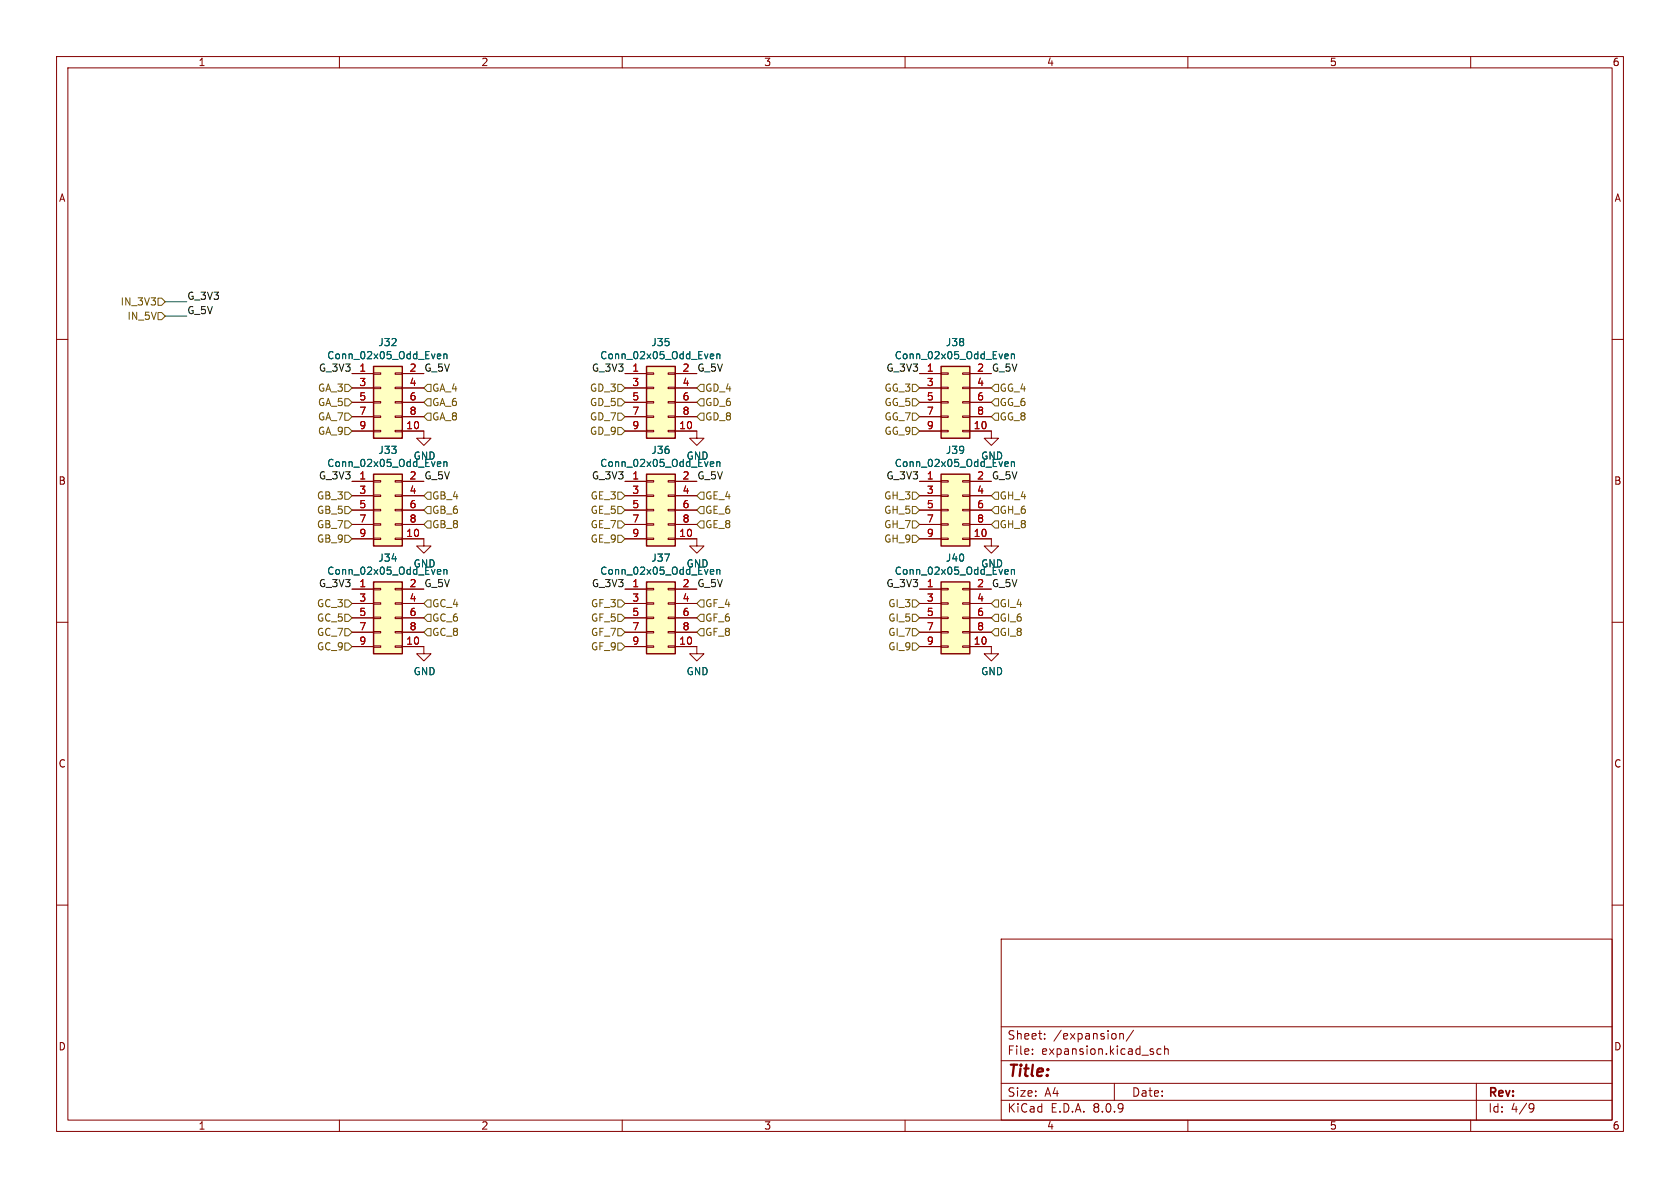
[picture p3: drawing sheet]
<svg xmlns="http://www.w3.org/2000/svg" width="297mm" height="210mm" viewBox="0 0 297 210" stroke-linecap="round" stroke-linejoin="round" font-family="sans-serif">
<g fill="none" stroke="#840000" stroke-width=".18">
<path d="M10 10h277v190h-277zM12 12h273v186h-273zM60 10v2M110 10v2M160 10v2M210 10v2M260 10v2M10 60h2M285 60h2M10 110h2M285 110h2M10 160h2"/>
<path d="M177 166h108v32h-108zM285 160h2M60 198v2M110 198v2M160 198v2M177 194.5h108M177 191.5h108M177 187.5h108M177 181.5h108M182.5 186.3v.1M182.5 185.5v.1M184.7 183.6v.1"/>
<path d="M184.7 182.8v.1M197 191.5v3M198 182.7v1M198 182.8l.2-.1 .3 .1 .1 .9M200.4 182.1l-1.3 2M205.2 185.5l-.4-.1-.3 .3v.4l.2 .2h.5M205.9 185.5l.2-.1 .4 .1v.9M205.9 184.9v1.5M210 198v2M260 198v2M261 191.5v6.5M270.6 195.1l.5 .1a.99 .99 0 0 1-.4 1.4h-.2"/>
<path d="M271.2 195.7l-.3 .3h-.3"/>
</g>
<path d="M166.4 83.8h5v12.7h-5z" fill="#ffffc2"/>
<g fill="none" stroke="#840000" stroke-width=".18">
<path d="M162.6 85.1h3.8M162.6 95.3h3.8M162.6 87.6h3.8M162.6 90.2h3.8M162.6 92.7h3.8M166.4 95.1h1.2v.3h-1.2zM166.4 92.6h1.2v.2h-1.2zM166.4 90h1.2v.3h-1.2zM166.4 87.5h1.2v.3h-1.2zM166.4 85h1.2v.2h-1.2zM170.2 95.1h1.2v.3h-1.2zM170.2 92.6h1.2v.2h-1.2z"/>
<path d="M170.2 90h1.2v.3h-1.2zM170.2 87.5h1.2v.3h-1.2zM170.2 85h1.2v.2h-1.2zM171.4 85.1h3.9M171.4 95.3h3.9M171.4 87.6h3.9M171.4 90.2h3.9M171.4 92.7h3.9"/>
</g>
<path d="M166.4 83.8h5v12.7h-5z" fill="none" stroke="#840000" stroke-width=".25"/>
<path d="M177.8 81.6l.4 .1 .1 .2-.7 .1M178.2 82.4l-.4 .1M178.8 81.7l.2-.1 .3 .1v.8M178.8 81.6v.9" fill="none" stroke="#006464" stroke-width=".18"/>
<path d="M114.3 64.8h5.1v12.7h-5.1z" fill="#ffffc2"/>
<g fill="none" stroke="#840000" stroke-width=".18">
<path d="M110.5 66h3.8M110.5 76.2h3.8M110.5 68.6h3.8M110.5 71.1h3.8M110.5 73.7h3.8M114.3 76.1h1.3v.2h-1.3zM114.3 73.5h1.3v.3h-1.3zM114.3 71h1.3v.2h-1.3zM114.3 68.5h1.3v.2h-1.3zM114.3 65.9h1.3v.3h-1.3zM118.1 76.1h1.3v.2h-1.3zM118.1 73.5h1.3v.3h-1.3z"/>
<path d="M118.1 71h1.3v.2h-1.3zM118.1 68.5h1.3v.2h-1.3zM118.1 65.9h1.3v.3h-1.3zM119.4 66h3.8M119.4 76.2h3.8M119.4 68.6h3.8M119.4 71.1h3.8M119.4 73.7h3.8M74.9 95.3v1.2h1.3l-1.3 1.3-1.2-1.3h1.2M123.2 95.3v1.2h1.3l-1.3 1.3-1.3-1.3h1.3"/>
</g>
<path d="M114.3 64.8h5.1v12.7h-5.1z" fill="none" stroke="#840000" stroke-width=".25"/>
<path d="M125.8 62.6h.3l.1 .3-.6 .1M126.1 63.4h-.3M126.7 62.7l.2-.1h.3l.1 .8M126.7 62.6v.8" fill="none" stroke="#006464" stroke-width=".18"/>
<path d="M114.3 102.9h5.1v12.7h-5.1z" fill="#ffffc2"/>
<g fill="none" stroke="#840000" stroke-width=".18">
<path d="M110.5 104.1h3.8M110.5 114.3h3.8M110.5 106.7h3.8M110.5 109.2h3.8M110.5 111.8h3.8M114.3 114.2h1.3v.2h-1.3zM114.3 111.6h1.3v.3h-1.3zM114.3 109.1h1.3v.2h-1.3zM114.3 106.6h1.3v.2h-1.3zM114.3 104h1.3v.3h-1.3zM118.1 114.2h1.3v.2h-1.3zM118.1 111.6h1.3v.3h-1.3z"/>
<path d="M118.1 109.1h1.3v.2h-1.3zM118.1 106.6h1.3v.2h-1.3zM118.1 104h1.3v.3h-1.3zM119.4 114.3h3.8v1.3h1.3l-1.3 1.2-1.3-1.2h1.3M119.4 104.1h3.8M119.4 106.7h3.8M119.4 109.2h3.8M119.4 111.8h3.8"/>
</g>
<path d="M114.3 102.9h5.1v12.7h-5.1z" fill="none" stroke="#840000" stroke-width=".25"/>
<path d="M125.8 100.7h.3l.1 .3-.6 .1M126.1 101.5h-.3M126.7 100.8l.2-.1h.3l.1 .8M126.7 100.7v.8" fill="none" stroke="#006464" stroke-width=".18"/>
<path d="M114.3 83.8h5.1v12.7h-5.1z" fill="#ffffc2"/>
<g fill="none" stroke="#840000" stroke-width=".18">
<path d="M110.5 85.1h3.8M110.5 95.3h3.8M110.5 87.6h3.8M110.5 90.2h3.8M110.5 92.7h3.8M114.3 95.1h1.3v.3h-1.3zM114.3 92.6h1.3v.2h-1.3zM114.3 90h1.3v.3h-1.3zM114.3 87.5h1.3v.3h-1.3zM114.3 85h1.3v.2h-1.3zM118.1 95.1h1.3v.3h-1.3zM118.1 92.6h1.3v.2h-1.3z"/>
<path d="M118.1 90h1.3v.3h-1.3zM118.1 87.5h1.3v.3h-1.3zM118.1 85h1.3v.2h-1.3zM119.4 85.1h3.8M119.4 95.3h3.8M119.4 87.6h3.8M119.4 90.2h3.8M119.4 92.7h3.8M74.9 114.3v1.3h1.3l-1.3 1.2-1.2-1.2h1.2"/>
</g>
<path d="M114.3 83.8h5.1v12.7h-5.1z" fill="none" stroke="#840000" stroke-width=".25"/>
<path d="M125.8 81.6l.3 .1 .1 .2-.6 .1M126.1 82.4l-.3 .1M126.7 81.7l.2-.1 .3 .1 .1 .8M126.7 81.6v.9" fill="none" stroke="#006464" stroke-width=".18"/>
<path d="M66 102.9h5.1v12.7h-5.1z" fill="#ffffc2"/>
<g fill="none" stroke="#840000" stroke-width=".18">
<path d="M123.2 76.2v1.3h1.3l-1.3 1.2-1.3-1.2h1.3M62.2 104.1h3.8M62.2 114.3h3.8M62.2 106.7h3.8M62.2 109.2h3.8M62.2 111.8h3.8M66 114.2h1.3v.2h-1.3zM66 111.6h1.3v.3h-1.3zM66 109.1h1.3v.2h-1.3zM66 106.6h1.3v.2h-1.3zM66 104h1.3v.3h-1.3zM69.8 114.2h1.3v.2h-1.3z"/>
<path d="M69.8 111.6h1.3v.3h-1.3zM69.8 109.1h1.3v.2h-1.3zM69.8 106.6h1.3v.2h-1.3zM69.8 104h1.3v.3h-1.3zM71.1 104.1h3.8M71.1 114.3h3.8M71.1 106.7h3.8M71.1 109.2h3.8M71.1 111.8h3.8"/>
</g>
<path d="M66 102.9h5.1v12.7h-5.1z" fill="none" stroke="#840000" stroke-width=".25"/>
<path d="M77.5 100.7h.4v.3l-.6 .1M77.9 101.5h-.4M78.5 100.8l.1-.1h.4v.8M78.5 100.7v.8" fill="none" stroke="#006464" stroke-width=".18"/>
<path d="M66 83.8h5.1v12.7h-5.1z" fill="#ffffc2"/>
<g fill="none" stroke="#840000" stroke-width=".18">
<path d="M74.9 76.2v1.3h1.3l-1.3 1.2-1.2-1.2h1.2M62.2 85.1h3.8M62.2 95.3h3.8M62.2 87.6h3.8M62.2 90.2h3.8M62.2 92.7h3.8M66 95.1h1.3v.3h-1.3zM66 92.6h1.3v.2h-1.3zM66 90h1.3v.3h-1.3zM66 87.5h1.3v.3h-1.3zM66 85h1.3v.2h-1.3zM69.8 95.1h1.3v.3h-1.3z"/>
<path d="M69.8 92.6h1.3v.2h-1.3zM69.8 90h1.3v.3h-1.3zM69.8 87.5h1.3v.3h-1.3zM69.8 85h1.3v.2h-1.3zM71.1 85.1h3.8M71.1 95.3h3.8M71.1 87.6h3.8M71.1 90.2h3.8M71.1 92.7h3.8"/>
</g>
<path d="M66 83.8h5.1v12.7h-5.1z" fill="none" stroke="#840000" stroke-width=".25"/>
<path d="M77.5 81.6l.4 .1v.2l-.6 .1M77.9 82.4l-.4 .1M78.5 81.7l.1-.1 .4 .1v.8M78.5 81.6v.9" fill="none" stroke="#006464" stroke-width=".18"/>
<path d="M166.4 64.8h5v12.7h-5z" fill="#ffffc2"/>
<g fill="none" stroke="#840000" stroke-width=".18">
<path d="M162.6 66h3.8M162.6 76.2h3.8M162.6 68.6h3.8M162.6 71.1h3.8M162.6 73.7h3.8M166.4 76.1h1.2v.2h-1.2zM166.4 73.5h1.2v.3h-1.2zM166.4 71h1.2v.2h-1.2zM166.4 68.5h1.2v.2h-1.2zM166.4 65.9h1.2v.3h-1.2zM170.2 76.1h1.2v.2h-1.2zM170.2 73.5h1.2v.3h-1.2z"/>
<path d="M170.2 71h1.2v.2h-1.2zM170.2 68.5h1.2v.2h-1.2zM170.2 65.9h1.2v.3h-1.2zM171.4 66h3.9M171.4 76.2h3.9M171.4 68.6h3.9M171.4 71.1h3.9M171.4 73.7h3.9"/>
</g>
<path d="M166.4 64.8h5v12.7h-5z" fill="none" stroke="#840000" stroke-width=".25"/>
<path d="M177.8 62.6h.4l.1 .3-.7 .1M178.2 63.4h-.4M178.8 62.7l.2-.1h.3v.8M178.8 62.6v.8" fill="none" stroke="#006464" stroke-width=".18"/>
<path d="M166.4 102.9h5v12.7h-5z" fill="#ffffc2"/>
<g fill="none" stroke="#840000" stroke-width=".18">
<path d="M175.3 76.2v1.3h1.2l-1.2 1.2-1.3-1.2h1.3M175.3 95.3v1.2h1.2l-1.2 1.3-1.3-1.3h1.3M162.6 104.1h3.8M162.6 114.3h3.8M162.6 106.7h3.8M162.6 109.2h3.8M162.6 111.8h3.8M166.4 114.2h1.2v.2h-1.2zM166.4 111.6h1.2v.3h-1.2zM166.4 109.1h1.2v.2h-1.2zM166.4 106.6h1.2v.2h-1.2zM166.4 104h1.2v.3h-1.2z"/>
<path d="M170.2 114.2h1.2v.2h-1.2zM170.2 111.6h1.2v.3h-1.2zM170.2 109.1h1.2v.2h-1.2zM170.2 106.6h1.2v.2h-1.2zM170.2 104h1.2v.3h-1.2zM171.4 114.3h3.9v1.3h1.2l-1.2 1.2-1.3-1.2h1.3M171.4 104.1h3.9M171.4 106.7h3.9M171.4 109.2h3.9M171.4 111.8h3.9"/>
</g>
<path d="M166.4 102.9h5v12.7h-5z" fill="none" stroke="#840000" stroke-width=".25"/>
<path d="M177.8 100.7h.4l.1 .3-.7 .1M178.2 101.5h-.4M178.8 100.8l.2-.1h.3v.8M178.8 100.7v.8" fill="none" stroke="#006464" stroke-width=".18"/>
<path d="M66 64.8h5.1v12.7h-5.1z" fill="#ffffc2"/>
<g fill="none" stroke="#840000" stroke-width=".18">
<path d="M62.2 66h3.8M62.2 76.2h3.8M62.2 68.6h3.8M62.2 71.1h3.8M62.2 73.7h3.8M66 76.1h1.3v.2h-1.3zM66 73.5h1.3v.3h-1.3zM66 71h1.3v.2h-1.3zM66 68.5h1.3v.2h-1.3zM66 65.9h1.3v.3h-1.3zM69.8 76.1h1.3v.2h-1.3zM69.8 73.5h1.3v.3h-1.3z"/>
<path d="M69.8 71h1.3v.2h-1.3zM69.8 68.5h1.3v.2h-1.3zM69.8 65.9h1.3v.3h-1.3zM71.1 66h3.8M71.1 76.2h3.8M71.1 68.6h3.8M71.1 71.1h3.8M71.1 73.7h3.8M110.5 66h3.8M110.5 76.2h3.8M110.5 68.6h3.8M110.5 71.1h3.8"/>
<path d="M110.5 73.7h3.8M119.4 66h3.8M119.4 76.2h3.8M119.4 68.6h3.8M119.4 71.1h3.8M119.4 73.7h3.8M162.6 66h3.8M162.6 76.2h3.8M162.6 68.6h3.8M162.6 71.1h3.8M162.6 73.7h3.8M171.4 66h3.9"/>
<path d="M171.4 76.2h3.9M171.4 68.6h3.9M171.4 71.1h3.9M171.4 73.7h3.9M62.2 85.1h3.8M62.2 95.3h3.8M62.2 87.6h3.8M62.2 90.2h3.8M62.2 92.7h3.8M71.1 85.1h3.8M71.1 95.3h3.8M71.1 87.6h3.8"/>
<path d="M71.1 90.2h3.8M71.1 92.7h3.8M110.5 85.1h3.8M110.5 95.3h3.8M110.5 87.6h3.8M110.5 90.2h3.8M110.5 92.7h3.8M119.4 85.1h3.8M119.4 95.3h3.8M119.4 87.6h3.8M119.4 90.2h3.8M119.4 92.7h3.8"/>
<path d="M162.6 85.1h3.8M162.6 95.3h3.8M162.6 87.6h3.8M162.6 90.2h3.8M162.6 92.7h3.8M171.4 85.1h3.9M171.4 95.3h3.9M171.4 87.6h3.9M171.4 90.2h3.9M171.4 92.7h3.9M62.2 104.1h3.8M62.2 114.3h3.8"/>
<path d="M62.2 106.7h3.8M62.2 109.2h3.8M62.2 111.8h3.8M71.1 104.1h3.8M71.1 114.3h3.8M71.1 106.7h3.8M71.1 109.2h3.8M71.1 111.8h3.8M110.5 104.1h3.8M110.5 114.3h3.8M110.5 106.7h3.8M110.5 109.2h3.8"/>
<path d="M110.5 111.8h3.8M119.4 104.1h3.8M119.4 114.3h3.8M119.4 106.7h3.8M119.4 109.2h3.8M119.4 111.8h3.8M162.6 104.1h3.8M162.6 114.3h3.8M162.6 106.7h3.8M162.6 109.2h3.8M162.6 111.8h3.8M171.4 104.1h3.9"/>
<path d="M171.4 114.3h3.9M171.4 106.7h3.9M171.4 109.2h3.9M171.4 111.8h3.9"/>
</g>
<path d="M66 64.8h5.1v12.7h-5.1z" fill="none" stroke="#840000" stroke-width=".25"/>
<g fill="none" stroke="#006464" stroke-width=".18">
<path d="M77.5 62.6h.4v.3l-.6 .1M77.9 63.4h-.4M78.5 62.7l.1-.1h.4v.8M78.5 62.6v.8M125.8 62.6h.3l.1 .3-.6 .1M126.1 63.4h-.3M126.7 62.7l.2-.1h.3l.1 .8M126.7 62.6v.8M177.8 62.6h.4l.1 .3-.7 .1M178.2 63.4h-.4M178.8 62.7l.2-.1h.3v.8M178.8 62.6v.8"/>
<path d="M77.5 81.6l.4 .1v.2l-.6 .1M77.9 82.4l-.4 .1M78.5 81.6v.9M78.5 81.7l.1-.1 .4 .1v.8M125.8 81.6l.3 .1 .1 .2-.6 .1M126.1 82.4l-.3 .1M126.7 81.7l.2-.1 .3 .1 .1 .8M126.7 81.6v.9M177.8 81.6l.4 .1 .1 .2-.7 .1M178.2 82.4l-.4 .1M178.8 81.7l.2-.1 .3 .1v.8M178.8 81.6v.9"/>
<path d="M77.5 100.7h.4v.3l-.6 .1M77.9 101.5h-.4M78.5 100.7v.8M78.5 100.8l.1-.1h.4v.8M125.8 100.7h.3l.1 .3-.6 .1M126.1 101.5h-.3M126.7 100.8l.2-.1h.3l.1 .8M126.7 100.7v.8M177.8 100.7h.4l.1 .3-.7 .1M178.2 101.5h-.4M178.8 100.8l.2-.1h.3v.8M178.8 100.7v.8"/>
</g>
<g fill="none" stroke="#725600" stroke-width=".18">
<path d="M27.9 55.2h.7l.6 .7-.6 .6h-.7zM27.9 52.7h.7l.6 .6-.6 .7h-.7zM61 75.6h.6l.6 .6-.6 .6h-.6zM61 67.9h.6l.6 .7-.6 .6h-.6zM61 73h.6l.6 .7-.6 .6h-.6zM61 70.5h.6l.6 .6-.6 .7h-.6zM75.6 73h.6v1.3h-.6l-.7-.6zM75.6 70.5h.6v1.3h-.6l-.7-.7zM75.6 67.9h.6v1.3h-.6l-.7-.6zM109.2 67.9h.7l.6 .7-.6 .6h-.7zM109.2 73h.7l.6 .7-.6 .6h-.7zM109.2 70.5h.7l.6 .6-.6 .7h-.7z"/>
<path d="M109.2 75.6h.7l.6 .6-.6 .6h-.7zM123.8 70.5h.7v1.3h-.7l-.6-.7zM123.8 73h.7v1.3h-.7l-.6-.6zM123.8 67.9h.7v1.3h-.7l-.6-.6zM161.3 75.6h.6l.7 .6-.7 .6h-.6zM161.3 73h.6l.7 .7-.7 .6h-.6zM161.3 67.9h.6l.7 .7-.7 .6h-.6zM161.3 70.5h.6l.7 .6-.7 .7h-.6zM175.3 73.7l.6-.7h.6v1.3h-.6zM175.3 71.1l.6-.6h.6v1.3h-.6zM175.3 68.6l.6-.7h.6v1.3h-.6zM61 89.5h.6l.6 .7-.6 .6h-.6z"/>
<path d="M61 87h.6l.6 .6-.6 .7h-.6zM61 92.1h.6l.6 .6-.6 .6h-.6zM61 94.6h.6l.6 .7-.6 .6h-.6zM75.6 92.1h.6v1.2h-.6l-.7-.6zM75.6 87h.6v1.3h-.6l-.7-.7zM75.6 89.5h.6v1.3h-.6l-.7-.6zM109.2 92.1h.7l.6 .6-.6 .6h-.7zM109.2 94.6h.7l.6 .7-.6 .6h-.7zM109.2 89.5h.7l.6 .7-.6 .6h-.7zM109.2 87h.7l.6 .6-.6 .7h-.7zM123.8 87h.7v1.3h-.7l-.6-.7zM123.8 92.1h.7v1.2h-.7l-.6-.6z"/>
<path d="M123.8 89.5h.7v1.3h-.7l-.6-.6zM161.3 89.5h.6l.7 .7-.7 .6h-.6zM161.3 92.1h.6l.7 .6-.7 .6h-.6zM161.3 87h.6l.7 .6-.7 .7h-.6zM161.3 94.6h.6l.7 .7-.7 .6h-.6zM175.3 90.2l.6-.7h.6v1.3h-.6zM175.9 92.1h.6v1.2h-.6l-.6-.6zM175.9 87h.6v1.3h-.6l-.6-.7zM61 106h.6l.6 .7-.6 .6h-.6zM61 113.7h.6l.6 .6-.6 .6h-.6zM61 108.6h.6l.6 .6-.6 .7h-.6zM61 111.1h.6l.6 .7-.6 .6h-.6z"/>
<path d="M75.6 108.6h.6v1.3h-.6l-.7-.7zM75.6 111.1h.6v1.3h-.6l-.7-.6zM75.6 106h.6v1.3h-.6l-.7-.6zM109.2 113.7h.7l.6 .6-.6 .6h-.7zM109.2 106h.7l.6 .7-.6 .6h-.7zM109.2 108.6h.7l.6 .6-.6 .7h-.7zM109.2 111.1h.7l.6 .7-.6 .6h-.7zM123.8 106h.7v1.3h-.7l-.6-.6zM123.8 111.1h.7v1.3h-.7l-.6-.6zM123.8 108.6h.7v1.3h-.7l-.6-.7zM161.3 108.6h.6l.7 .6-.7 .7h-.6zM161.3 106h.6l.7 .7-.7 .6h-.6z"/>
<path d="M161.3 111.1h.6l.7 .7-.7 .6h-.6zM161.3 113.7h.6l.7 .6-.7 .6h-.6zM175.3 106.7l.6-.7h.6v1.3h-.6zM175.9 108.6h.6v1.3h-.6l-.6-.7zM175.9 111.1h.6v1.3h-.6l-.6-.6z"/>
</g>
<path d="M29.2 55.9h3.8M29.2 53.3h3.8" fill="none" stroke="#009600" stroke-width=".18"/>
<text font-size="2.8" fill="#840000" x="178" y="190.9">Title:</text>
<g font-size="2.1" fill="#840000">
<text x="178" y="184">Sheet:</text>
<text x="186.2" y="184">/expansion/</text>
<text x="178" y="186.7">File:</text>
<text x="184.1" y="186.7">expansion.kicad_sch</text>
<text x="178" y="196.9">KiCad</text>
<text x="178" y="194.1">Size:</text>
<text x="184.7" y="194.1">A4</text>
<text x="185.7" y="196.9">E.D.A.</text>
<text x="193.3" y="196.9">8.0.9</text>
<text x="200" y="194.1">Date:</text>
<text x="263" y="194.3">Rev:</text>
<text x="263" y="196.9">Id:</text>
<text x="267.1" y="196.9">4/9</text>
</g>
<g font-size="1.8" fill="#840000">
<text x="35" y="11.9">1</text>
<text x="85" y="11.9">2</text>
<text x="135" y="11.9">3</text>
<text x="185" y="11.9">4</text>
<text x="235" y="11.9">5</text>
<text x="285" y="11.9">6</text>
<text x="10.3" y="35.9">A</text>
<text x="285.3" y="35.9">A</text>
<text x="10.3" y="85.9">B</text>
<text x="285.3" y="85.9">B</text>
<text x="10.3" y="135.9">C</text>
<text x="285.3" y="135.9">C</text>
<text x="10.3" y="185.9">D</text>
<text x="285.3" y="185.9">D</text>
<text x="35" y="199.9">1</text>
<text x="85" y="199.9">2</text>
<text x="135" y="199.9">3</text>
<text x="185" y="199.9">4</text>
<text x="235" y="199.9">5</text>
<text x="285" y="199.9">6</text>
</g>
<g font-size="1.8" fill="#0f0f0f">
<text x="33" y="53.1">G_3V3</text>
<text x="33" y="55.6">G_5V</text>
<text x="56.3" y="65.8">G_3V3</text>
<text x="74.9" y="65.8">G_5V</text>
<text x="104.5" y="65.8">G_3V3</text>
<text x="123.2" y="65.8">G_5V</text>
<text x="156.6" y="65.8">G_3V3</text>
<text x="175.3" y="65.8">G_5V</text>
<text x="56.3" y="84.8">G_3V3</text>
<text x="74.9" y="84.8">G_5V</text>
<text x="104.5" y="84.8">G_3V3</text>
<text x="123.2" y="84.8">G_5V</text>
<text x="156.6" y="84.8">G_3V3</text>
<text x="175.3" y="84.8">G_5V</text>
<text x="56.3" y="103.9">G_3V3</text>
<text x="74.9" y="103.9">G_5V</text>
<text x="104.5" y="103.9">G_3V3</text>
<text x="123.2" y="103.9">G_5V</text>
<text x="156.6" y="103.9">G_3V3</text>
<text x="175.3" y="103.9">G_5V</text>
</g>
<g font-size="1.8" fill="#725600">
<text x="21.2" y="54.2">IN_3V3</text>
<text x="22.4" y="56.7">IN_5V</text>
<text x="56.1" y="69.4">GA_3</text>
<text x="56.1" y="72">GA_5</text>
<text x="76.3" y="72">GA_6</text>
<text x="76.3" y="69.4">GA_4</text>
<text x="104.2" y="69.4">GD_3</text>
<text x="104.2" y="72">GD_5</text>
<text x="124.6" y="72">GD_6</text>
<text x="124.6" y="69.4">GD_4</text>
<text x="156.3" y="69.4">GG_3</text>
<text x="156.3" y="72">GG_5</text>
<text x="176.6" y="72">GG_6</text>
<text x="176.6" y="69.4">GG_4</text>
<text x="56.1" y="77.1">GA_9</text>
<text x="56.1" y="74.5">GA_7</text>
<text x="76.3" y="74.5">GA_8</text>
<text x="104.2" y="74.5">GD_7</text>
<text x="104.2" y="77.1">GD_9</text>
<text x="124.6" y="74.5">GD_8</text>
<text x="156.3" y="77.1">GG_9</text>
<text x="156.3" y="74.5">GG_7</text>
<text x="176.6" y="74.5">GG_8</text>
<text x="55.9" y="88.5">GB_3</text>
<text x="76.3" y="88.5">GB_4</text>
<text x="104.3" y="88.5">GE_3</text>
<text x="124.6" y="88.5">GE_4</text>
<text x="156.2" y="88.5">GH_3</text>
<text x="176.6" y="88.5">GH_4</text>
<text x="55.9" y="91">GB_5</text>
<text x="55.9" y="93.6">GB_7</text>
<text x="76.3" y="93.6">GB_8</text>
<text x="76.3" y="91">GB_6</text>
<text x="104.3" y="93.6">GE_7</text>
<text x="104.3" y="91">GE_5</text>
<text x="124.6" y="93.6">GE_8</text>
<text x="124.6" y="91">GE_6</text>
<text x="156.2" y="91">GH_5</text>
<text x="156.2" y="93.6">GH_7</text>
<text x="176.6" y="93.6">GH_8</text>
<text x="176.6" y="91">GH_6</text>
<text x="55.9" y="96.1">GB_9</text>
<text x="104.3" y="96.1">GE_9</text>
<text x="156.2" y="96.1">GH_9</text>
<text x="55.9" y="107.5">GC_3</text>
<text x="76.3" y="107.5">GC_4</text>
<text x="104.4" y="107.5">GF_3</text>
<text x="124.6" y="107.5">GF_4</text>
<text x="156.9" y="107.5">GI_3</text>
<text x="176.6" y="107.5">GI_4</text>
<text x="55.9" y="110.1">GC_5</text>
<text x="55.9" y="112.6">GC_7</text>
<text x="76.3" y="110.1">GC_6</text>
<text x="76.3" y="112.6">GC_8</text>
<text x="104.4" y="110.1">GF_5</text>
<text x="104.4" y="112.6">GF_7</text>
<text x="124.6" y="112.6">GF_8</text>
<text x="124.6" y="110.1">GF_6</text>
<text x="156.9" y="110.1">GI_5</text>
<text x="156.9" y="112.6">GI_7</text>
<text x="176.6" y="110.1">GI_6</text>
<text x="176.6" y="112.6">GI_8</text>
<text x="55.9" y="115.2">GC_9</text>
<text x="104.4" y="115.2">GF_9</text>
<text x="156.9" y="115.2">GI_9</text>
</g>
<g font-size="1.8" fill="#006464">
<text x="57.7" y="63.7">Conn_02x05_Odd_Even</text>
<text x="66.8" y="61.4">J32</text>
<text x="106" y="63.7">Conn_02x05_Odd_Even</text>
<text x="115" y="61.4">J35</text>
<text x="158.1" y="63.7">Conn_02x05_Odd_Even</text>
<text x="167.1" y="61.4">J38</text>
<text x="57.7" y="82.8">Conn_02x05_Odd_Even</text>
<text x="66.8" y="80.4">J33</text>
<text x="73" y="81.5">GND</text>
<text x="106" y="82.8">Conn_02x05_Odd_Even</text>
<text x="115" y="80.4">J36</text>
<text x="121.3" y="81.5">GND</text>
<text x="158.1" y="82.8">Conn_02x05_Odd_Even</text>
<text x="167.1" y="80.4">J39</text>
<text x="173.4" y="81.5">GND</text>
<text x="57.7" y="101.8">Conn_02x05_Odd_Even</text>
<text x="66.8" y="99.5">J34</text>
<text x="73" y="100.5">GND</text>
<text x="106" y="101.8">Conn_02x05_Odd_Even</text>
<text x="115" y="99.5">J37</text>
<text x="121.3" y="100.5">GND</text>
<text x="158.1" y="101.8">Conn_02x05_Odd_Even</text>
<text x="167.1" y="99.5">J40</text>
<text x="173.4" y="100.5">GND</text>
<text x="73" y="119.6">GND</text>
<text x="121.3" y="119.6">GND</text>
<text x="173.4" y="119.6">GND</text>
</g>
<g font-size="1.8" fill="#a90000">
<text x="63.4" y="65.8">1</text>
<text x="72.3" y="65.8">2</text>
<text x="111.7" y="65.8">1</text>
<text x="120.6" y="65.8">2</text>
<text x="163.8" y="65.8">1</text>
<text x="172.6" y="65.8">2</text>
<text x="63.4" y="68.3">3</text>
<text x="63.4" y="70.9">5</text>
<text x="72.3" y="68.3">4</text>
<text x="72.3" y="70.9">6</text>
<text x="111.7" y="68.3">3</text>
<text x="111.7" y="70.9">5</text>
<text x="120.6" y="68.3">4</text>
<text x="120.6" y="70.9">6</text>
<text x="163.8" y="68.3">3</text>
<text x="163.8" y="70.9">5</text>
<text x="172.6" y="68.3">4</text>
<text x="172.6" y="70.9">6</text>
<text x="63.4" y="73.4">7</text>
<text x="63.4" y="75.9">9</text>
<text x="71.7" y="75.9">10</text>
<text x="72.3" y="73.4">8</text>
<text x="111.7" y="73.4">7</text>
<text x="111.7" y="75.9">9</text>
<text x="120" y="75.9">10</text>
<text x="120.6" y="73.4">8</text>
<text x="163.8" y="73.4">7</text>
<text x="163.8" y="75.9">9</text>
<text x="172" y="75.9">10</text>
<text x="172.6" y="73.4">8</text>
<text x="63.4" y="84.8">1</text>
<text x="63.4" y="87.4">3</text>
<text x="63.4" y="89.9">5</text>
<text x="72.3" y="84.8">2</text>
<text x="72.3" y="87.4">4</text>
<text x="72.3" y="89.9">6</text>
<text x="111.7" y="84.8">1</text>
<text x="111.7" y="87.4">3</text>
<text x="111.7" y="89.9">5</text>
<text x="120.6" y="84.8">2</text>
<text x="120.6" y="87.4">4</text>
<text x="120.6" y="89.9">6</text>
<text x="163.8" y="84.8">1</text>
<text x="163.8" y="87.4">3</text>
<text x="163.8" y="89.9">5</text>
<text x="172.6" y="84.8">2</text>
<text x="172.6" y="87.4">4</text>
<text x="172.6" y="89.9">6</text>
<text x="63.4" y="92.5">7</text>
<text x="63.4" y="95">9</text>
<text x="71.7" y="95">10</text>
<text x="72.3" y="92.5">8</text>
<text x="111.7" y="92.5">7</text>
<text x="111.7" y="95">9</text>
<text x="120" y="95">10</text>
<text x="120.6" y="92.5">8</text>
<text x="163.8" y="92.5">7</text>
<text x="163.8" y="95">9</text>
<text x="172" y="95">10</text>
<text x="172.6" y="92.5">8</text>
<text x="63.4" y="103.9">1</text>
<text x="63.4" y="106.4">3</text>
<text x="72.3" y="103.9">2</text>
<text x="72.3" y="106.4">4</text>
<text x="111.7" y="103.9">1</text>
<text x="111.7" y="106.4">3</text>
<text x="120.6" y="103.9">2</text>
<text x="120.6" y="106.4">4</text>
<text x="163.8" y="103.9">1</text>
<text x="163.8" y="106.4">3</text>
<text x="172.6" y="103.9">2</text>
<text x="172.6" y="106.4">4</text>
<text x="63.4" y="109">5</text>
<text x="63.4" y="111.5">7</text>
<text x="72.3" y="109">6</text>
<text x="72.3" y="111.5">8</text>
<text x="111.7" y="109">5</text>
<text x="111.7" y="111.5">7</text>
<text x="120.6" y="109">6</text>
<text x="120.6" y="111.5">8</text>
<text x="163.8" y="109">5</text>
<text x="163.8" y="111.5">7</text>
<text x="172.6" y="109">6</text>
<text x="172.6" y="111.5">8</text>
<text x="63.4" y="114">9</text>
<text x="71.7" y="114">10</text>
<text x="111.7" y="114">9</text>
<text x="120" y="114">10</text>
<text x="163.8" y="114">9</text>
<text x="172" y="114">10</text>
</g>
</svg>
